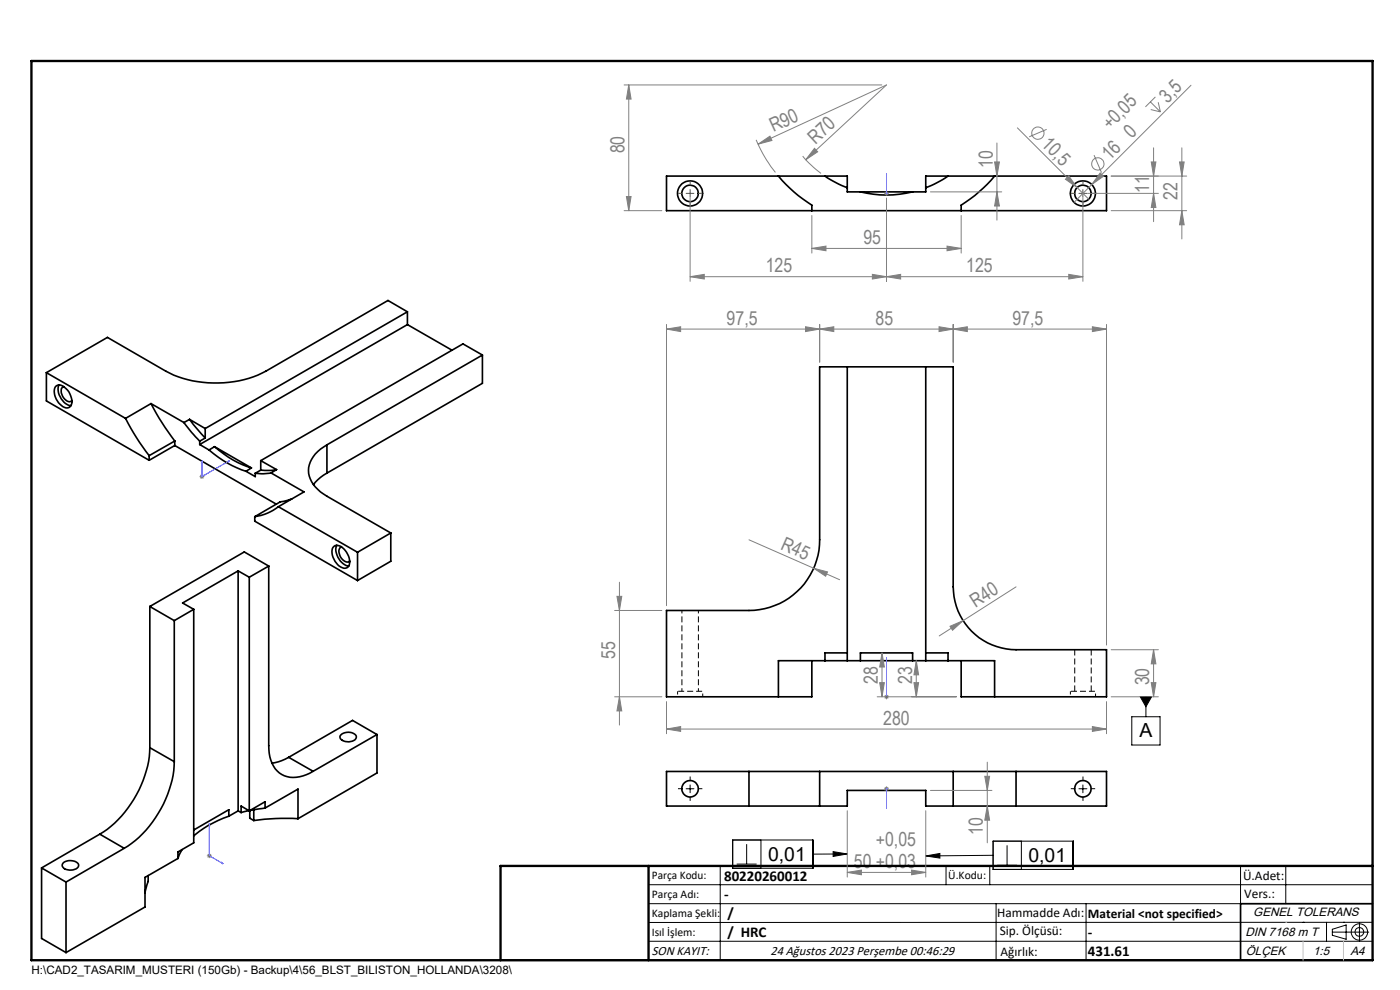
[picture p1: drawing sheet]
<svg xmlns="http://www.w3.org/2000/svg" width="297mm" height="210mm" viewBox="0 0 297 210" stroke-linecap="round" stroke-linejoin="round" font-family="sans-serif">
<path d="M149.1 146.6h-5.4M232.4 146.6h-5.3" fill="none" stroke="#000" stroke-width=".21" stroke-dasharray="1.3 .6" stroke-dashoffset="-.1" stroke-linecap="butt"/>
<path d="M144.7 129.5v17.1M143.7 146.6v1.2M148.2 146.6v-17.1M149.1 147.8v-1.2M227.1 146.6v1.2M232.4 147.8v-1.2" fill="none" stroke="#000" stroke-width=".21" stroke-dasharray="1.3 .6" stroke-dashoffset=".6" stroke-linecap="butt"/>
<path d="M228 137.8v8.8M231.5 146.6v-8.8" fill="none" stroke="#000" stroke-width=".21" stroke-dasharray="1.3 .6" stroke-linecap="butt"/>
<g fill="none" stroke="#000" stroke-width=".35">
<path d="M141.4 37.4h38.3v3.3h16.7v-3.3h38.3v7.3h-93.3zM165.1 37.4a29.8 29.8 0 0 0 7.1 6.1v1.2M175 37.4l2.9 1.6 1.8 .8M201.1 37.4l-2.9 1.6-1.8 .8M211 37.4a31.7 31.7 0 0 1-7.1 6.1v1.2M182.5 40.7a23.2 23.2 0 0 0 11.1 0M9.8 79l16.8 9.8M9.8 79v6l21.8 12.6M86.4 66.1l-4.1-2.4-25.9 15a23.7 23.7 0 0 1-21.2 0l-12.4-7.1-13 7.4M86.4 68.9l-44 25.4M86.4 68.9l9.5 5.4M86.4 66.1l-42.9 24.8"/>
<path d="M86.4 66.1v2.8M102.3 75.3l-4.1-2.4-42.9 24.8M102.3 75.3l-32.9 19.1M102.3 75.3v6l-32.9 19.1M179.7 77.8v62.4M196.4 77.8v62.4M11.9 81.9a1.87 1.87 0 0 1 2.4 .9 2.81 2.81 0 0 1 .5 3.5 1.87 1.87 0 0 1-2.4-.9 2.94 2.94 0 0 1-.5-3.5zM12.5 81.7a3.6 3.6 0 0 0 2.6 4.3M13.5 82a1.34 1.34 0 0 0-.2 2.1 1.35 1.35 0 0 0 1.9 .9M26.6 88.8a48.8 48.8 0 0 0 5 7.9M31.6 96.7v.9M32 85.6a55.3 55.3 0 0 0 5.1 7.9"/>
<path d="M32 85.6l7 4M32 85.6l-5.4 3.2M37.1 93.5v1M37.1 94.5l21.5 12.5M37.1 93.5l-5.5 3.2M37.1 94.5l-5.5 3.1M39 89.6l1.6 2.1 1.8 1.9M40.2 89l3.3 3.9M40.2 89l3.3 1.9M40.2 89l-1.2 .6M42.4 93.6v.7M42.4 94.3l1.9 1.2"/>
<path d="M43.5 92.9l-1.1 .7M43.5 90.9v2M44.3 95.5a22.4 22.4 0 0 0 7.9 4.5M45.5 94.7a21.1 21.1 0 0 0 7.8 4.6M45.5 94.7l-1.2 .8M45.5 94.7l7.8 4.6M52.2 100l2 1.1v-.7M53.3 99.3l-1.1 .7M55.3 97.7l3.4 1.9M55.3 99.7l-1.1 .7M55.3 97.7v2M58.7 99.6l-1.2 .2-2.2-.1"/>
<path d="M58.7 99.6l-1.2 .7M69.4 94.4a6.5 6.5 0 0 0-3.9 6 7 7 0 0 0 3.9 4.9l13.5 7.8M69.4 94.4v6M54 109.6v1l21.8 12.5M57.5 100.3l-1.6 .2-1.7-.1M57.5 100.3l7 4-5.4 3.2M59.1 107.5a10.4 10.4 0 0 1-5.1 2.1M59.1 107.5l16.7 9.6M61.9 105.8l-2.5 .7-5.4 3.1M69.4 100.4l-1.4 .9-1.5 1.5M70.9 115.9a1.84 1.84 0 0 1 2.3 .9 2.86 2.86 0 0 1 .5 3.6 2.09 2.09 0 0 1-2.6-1.3 3 3 0 0 1-.4-3zM71.4 115.7a3.6 3.6 0 0 0 2.6 4.4"/>
<path d="M72.5 116.1a1.1 1.1 0 0 0-.4 1.6 1.9 1.9 0 0 0 1.8 1.5l.3-.2M75.8 117.1v6M82.9 113.1l-7.1 4M82.9 113.1v6l-7.1 4M31.8 128.6l5.2 3M31.8 128.6v30M37 131.6v30M41.1 129.2l-4.1 2.4M41.1 129.2v49.6l-3.4 1.9v1.4M50.5 121.1l-11.8 6.8 2.4 1.3M50.5 121.1l2.4 1.3M50.5 121.1v50.9"/>
<path d="M52.9 122.4v49.6M57 120.1v38.1a6.4 6.4 0 0 0 3.3 6.4 6.9 6.9 0 0 0 6.1-1M57 120.1l-5.2-3-20 11.5M57 120.1l-4.1 2.3M179.7 138.5h-4.7v1.7M196.4 138.5h4.7v1.7M31.8 158.6a23.3 23.3 0 0 1-10.6 18.3M31.8 158.6l5.2 3M72.4 155.8a2.32 2.32 0 0 1 3.2 .3 1.25 1.25 0 0 1-1.6 1.3 1.62 1.62 0 0 1-1.9-1.1zM80 155.8l-13.6 7.8M80 155.8v8.2l-16.8 9.7M80 155.8l-5.2-3-13.6 7.8"/>
<path d="M165.1 147.8h-23.7v-18.3h17.5a15 15 0 0 0 15-15v-36.7h28.3v46.7a13.4 13.4 0 0 0 13.3 13.3h19.2v10h-23.7M172.2 140.2v7.6h-7.1M175 140.2h4.7M175 140.2h-9.9v7.6M179.7 140.2h2.8M182.5 140.2h11.1M182.5 140.2v-1.7h11.1v1.7M193.6 140.2h2.8M196.4 140.2h4.7M201.1 140.2h9.9v7.6M203.9 140.2v7.6h7.1M21.2 176.9l5.2 3"/>
<path d="M21.2 176.9l-12.4 7.2M26.4 179.9l-12.4 7.2M37 161.6a23.3 23.3 0 0 1-10.6 18.3M48.5 173.1a22 22 0 0 0-7.4 4.2M48.5 173.1v-1.3l-7.4 4.3M50.5 172l-2 1.1M50.5 172l.7 .4M52.8 172l-1.6 .4M52.9 172l-1.7-1v1.4M53.8 171.8v2.3M56.2 171.4l-3.2 .5v1.7l.8 .5M56.2 171.4l7-4v6.3"/>
<path d="M56.2 171.4v-1.3l-3.3 1.9M61.2 160.6l-1.4 .8-2.1 .5M61.2 160.6l5.2 3M63.2 173.7a47.9 47.9 0 0 0-9.4 .4M158.9 171h15M158.9 163.6h15M158.9 163.6h-17.5v7.4h17.5M158.9 163.6v7.4M173.9 163.6v7.4M173.9 171h5.8v-3.3h16.7v3.3h5.8M173.9 163.6h28.3M202.2 171h13.3"/>
<path d="M202.2 163.6h13.3M202.2 163.6v7.4M215.5 163.6h19.2v7.4h-19.2M215.5 163.6v7.4M8.8 184.1l5.2 3M8.8 184.1v15l5.2 3M13.4 183a2.42 2.42 0 0 1 3.3 .3v.2a1.6 1.6 0 0 1-2 1.1 1.18 1.18 0 0 1-1.4-1.3zM14 187.1v15M31.4 185.7v1.3l-.6 2.4M37.7 182.1l-6.9 4v6.3l-16.8 9.7M38.6 180.2l-.9 1.9M291.2 191.7h-28v12"/>
<path d="M106.2 203.7h185"/>
<circle cx="146.4" cy="41" r="2.66"/>
<circle cx="146.4" cy="41" r="1.75"/>
<circle cx="229.7" cy="41" r="2.67"/>
<circle cx="229.7" cy="41" r="1.75"/>
<circle cx="146.4" cy="167.3" r="1.75"/>
<circle cx="229.7" cy="167.3" r="1.75"/>
</g>
<g fill="none" stroke="#808080" stroke-width=".21">
<path d="M132.4 18h54.7M133.4 18v26.7M133.4 18l.5 3h-1zM252.7 18.1l-21.1 21M160.4 29.7a28.5 28.5 0 0 0 4.1 6.9M160.8 30.6l27.3-12.6-17.2 15.9M160.8 30.6l2.5-1.7 .5 .9zM170.3 33.1l1.3 1.5 2.6 2.2M172.8 31.5l.7 .7-2.6 1.7zM211 34.4h1l-.5 3zM211.5 30.3v16.4M215.8 27.1l15.2 15.2"/>
<path d="M222 27.4l-3.7 1.6M226 38l.7-.7 1.8 2.5zM231.6 39.1l-3.7 3.8M232.1 32.9l1.6 3.7M233.4 36.7l.7 .7-2.5 1.7zM244.1 21.6l2.1 2.1M244.1 23.2l2.1 .5M244.2 34.4h1l-.5 3zM244.7 31.4v15.6M245.1 20.6l-2.1 2.1M245.7 21.7l.5 2M250.2 34.4h1l-.5 3z"/>
<path d="M250.7 31.4v19.3M251.7 37.4h-16M132.4 44.7h8M132.9 41.7h1l-.5 3zM146.4 58.7l3-.5v1zM146.4 42v17.7M146.4 58.7h83.3M172.2 52.7l3-.5v1zM172.2 45.7v8M172.2 52.7h31.7M185.1 58.2l3 .5-3 .5zM187.6 41h1"/>
<path d="M187.7 40.7l.7 .7M188.1 40.5v1M188.1 58.7l3-.5v1zM188.1 42v17.7M188.4 40.7l-.7 .7M197.4 40.7h15.1M200.9 52.2l3 .5-3 .5zM203.9 45.7v8M211.5 40.7l.5 3h-1zM226.7 58.2l3 .5-3 .5zM229.7 42v17.7M230.7 41h15"/>
<path d="M235.7 44.7h16M244.7 41l.5 3h-1zM250.7 44.7l.5 3h-1zM141.4 69.8l3-.5v1zM141.4 68.8v59.7M141.4 69.8h93.3M170.9 69.3l3 .5-3 .5zM173.9 69.8l3-.5v1zM173.9 68.8v8M199.2 69.3l3 .5-3 .5zM202.2 69.8l3-.5v1zM202.2 68.8v8"/>
<path d="M231.7 69.3l3 .5-3 .5zM234.7 68.8v68M42.3 101.1h1.1M42.5 100.7l.7 .8M42.8 100.6v1M43.2 100.7l-.7 .8M158.9 114.5l19.2 8.5M130.4 129.5h10M130.9 126.5h1l-.5 3zM131.4 123.5v30.3M172.6 120.5l2.9 .8-.3 .9zM187.1 138.5l.5 3h-1z"/>
<path d="M187.1 138.5v9.3M201.5 132.8l2.8-1.2-2.2 2.1zM215.5 124.5l-16.3 10.4M235.7 137.8h10M244.7 137.8l.5 3h-1zM244.7 137.8v10M130.4 147.8h10M131.4 147.8l.5 3h-1zM141.4 154.6l3-.5v1zM141.4 148.8v6.8M141.4 154.6h93.3M186.1 147.8h16.8"/>
<path d="M186.6 144.8h1l-.5 3zM187.7 147.5l.7 .7M188.1 147.3v1M188.4 147.5l-.7 .7M193.9 144.8h1l-.5 3zM194.4 140.2l.5 2.9h-1zM194.4 140.2v7.6M231.7 154.1l3 .5-3 .5zM234.7 148.8v6.8M235.7 147.8h10M244.2 144.8h1l-.5 3zM179.7 172v14"/>
<path d="M187.6 167.3h1M187.7 167l.7 .7M188.1 166.8v1M188.4 167l-.7 .7M196.4 172v14M197.4 167.7h13M208.9 164.7h1l-.5 3zM209.4 161.7v17.1M209.4 171l.5 3h-1zM43.9 181.5h1M44.1 181.2l.7 .7M44.4 181v1"/>
<path d="M44.8 181.2l-.7 .7M179.7 185.1l3-.5v1zM179.7 185.1h16.7M193.4 184.6l3 .5-3 .5z"/>
<circle cx="220.2" cy="28.2" r="1.31"/>
<circle cx="232.9" cy="34.8" r="1.31"/>
</g>
<g fill="none" stroke="#000" stroke-width=".21">
<path d="M240.1 152h6v6h-6zM241.9 147.8h2.4l-1.2 2.1zM243.1 147.8v4.2M145.6 167.3h1.6M146.4 166.5v1.7M155.4 178.2h17v6h-17zM158.4 179.1v4.2M161.4 178.2v6M210.7 178.4h17v6h-17zM213.6 179.3v4.2M216.7 178.4v6M228.9 167.3h1.7"/>
<path d="M229.7 166.5v1.7M137.6 187.7h153.6M137.6 191.7h153.6M137.6 199.7h153.6M152.8 183.7v20M156.3 183.3h4.2M176.7 180.6l3 .5-3 .6zM179.7 181.1l-7.3 .1M196.4 181.6l3-.6v1zM200.7 183.7v4M210 183.7v4M210.7 181.4l-14.3 .2"/>
<path d="M211.3 191.7v12M211.5 183.5h4.3M230.4 191.7v12M263.2 183.7v20M272.8 183.7v8M276.4 195.6h.1M281.4 195.6v4.1M282.6 197.7h7.8M282.6 197.1l3-.9v3l-3-.8zM285 195.6h.1M288.4 195.8v3.8M291.2 195.6l-153.6 .1"/>
<circle cx="288.4" cy="197.7" r="1.74"/>
<circle cx="288.4" cy="197.7" r=".93"/>
</g>
<g fill="none" stroke="#00f" stroke-width=".21">
<path d="M188.1 36.9v.4v-.4M188.1 36.9v4.1M188.1 40.9v.2zM188.1 41h.1M42.8 97.7l.1 .3-.1 .1zM42.8 97.7v3.4l5.9-3.4M48.4 97.8l.3-.1-.3 .3zM188.1 139.5v.4v-.4M188.1 139.5v8.3M188.1 147.7v.2zM188.1 147.8h.1M44.4 174.7l.1 .4-.2-.1z"/>
<path d="M44.4 174.7v6.8l2.9 1.7M188.1 167.3h.1M188.1 171.5v-.4v.4M188.1 167.2v.2zM188.1 167.3v4.2M47.1 183l.2 .2-.2-.1z"/>
</g>
<path d="M144.7 167.3h-.9M146.4 165.6v-.9M146.4 169v.9M148.1 167.3h.9M228.1 167.3h-.9M229.7 165.6v-.9M229.7 169v.9M231.4 167.3h.9" fill="none" stroke="#000" stroke-width=".21" stroke-dasharray="15.2 1.3 1.3 1.3" stroke-linecap="butt"/>
<path d="M146.4 39.3v-.9M229.7 39.3v-.9M144.7 41h-.9M146.4 42.7v.9M148.1 41h.9M228.1 41h-.9M229.7 42.7v.9M231.4 41h.9" fill="none" stroke="#808000" stroke-width=".21" stroke-dasharray="15.2 1.3 1.3 1.3" stroke-linecap="butt"/>
<path d="M145.6 41h1.6M146.4 40.2v1.7M228.9 41h1.7M229.7 40.2v1.7" fill="none" stroke="#808000" stroke-width=".21"/>
<path d="M6.7 12.9h284.5v190.8h-284.5zM137.6 183.7v20M291.2 183.7h-185v20" fill="none" stroke="#000" stroke-width=".5"/>
<path d="M272.8 195.6h.1M276.4 199.7v4M285 199.7v4" fill="none" stroke="#c0c0c0" stroke-width=".21"/>
<path d="M241.9 147.8l1.2 2.1 1.2-2.1zM196.4 181.6l3-.6v1zM176.7 180.6l3 .5-3 .6z" fill="#000"/>
<g fill="#00f">
<path d="M188.1 147.7v.2zM188.1 139.5v.4z"/>
<path d="M188.1 36.9v.4zM188.1 40.9v.2z"/>
<path d="M47.1 183l.2 .2-.2-.1zM44.4 174.7l.1 .4-.2-.1zM42.8 97.7v.4l.1-.1zM48.4 97.8v.2l.3-.3zM188.1 171.1v.4zM188.1 167.2v.2z"/>
</g>
<g fill="#808080">
<path d="M226 38l.7-.7 1.8 2.5z"/>
<path d="M160.8 30.6l2.5-1.7 .5 .9z"/>
<path d="M201.5 132.8l2.8-1.2-2.2 2.1z"/>
<path d="M172.8 31.5l.7 .7-2.6 1.7z"/>
<path d="M233.4 36.7l.7 .7-2.5 1.7z"/>
<path d="M172.6 120.5l2.9 .8-.3 .9z"/>
<path d="M170.9 69.3l3 .5-3 .5zM141.4 69.8l3-.5v1zM193.4 184.6l3 .5-3 .5zM179.7 185.1l3-.5v1z"/>
<path d="M173.9 69.8l3-.5v1zM199.2 69.3l3 .5-3 .5zM202.2 69.8l3-.5v1zM231.7 69.3l3 .5-3 .5zM141.4 154.6l3-.5v1zM231.7 154.1l3 .5-3 .5zM172.2 52.7l3-.5v1zM200.9 52.2l3 .5-3 .5z"/>
<path d="M132.9 41.7h1l-.5 3zM133.4 18l.5 3h-1zM250.7 44.7l.5 3h-1zM250.2 34.4h1l-.5 3z"/>
<path d="M209.4 171l.5 3h-1zM208.9 164.7h1l-.5 3z"/>
<path d="M244.7 41l.5 3h-1zM244.2 34.4h1l-.5 3z"/>
<path d="M211 34.4h1l-.5 3zM211.5 40.7l.5 3h-1z"/>
<path d="M244.7 137.8l.5 3h-1zM244.2 144.8h1l-.5 3zM130.9 126.5h1l-.5 3zM131.4 147.8l.5 3h-1zM194.4 140.2l.5 2.9h-1zM193.9 144.8h1l-.5 3zM187.1 138.5l.5 3h-1zM186.6 144.8h1l-.5 3z"/>
<path d="M146.4 58.7l3-.5v1zM185.1 58.2l3 .5-3 .5zM188.1 58.7l3-.5v1zM226.7 58.2l3 .5-3 .5z"/>
</g>
<g font-size="4.1" fill="#808080">
<text x="247.7" y="22" transform="rotate(-45 247.7 22)">3,5</text>
<text x="164.1" y="28.1" transform="rotate(-25 164.1 28.1)">R90</text>
<text x="235.5" y="27.7" transform="rotate(-45 235.5 27.7)">+0,05</text>
<text x="240.1" y="29.6" transform="rotate(-45 240.1 29.6)">0</text>
<text x="132.5" y="32.6" transform="rotate(-90 132.5 32.6)">80</text>
<text x="173" y="30.7" transform="rotate(-43 173 30.7)">R70</text>
<text x="210.6" y="35.6" transform="rotate(-90 210.6 35.6)">10</text>
<text x="220.7" y="30.7" transform="rotate(45 220.7 30.7)">10,5</text>
<text x="235.4" y="34.2" transform="rotate(-45 235.4 34.2)">16</text>
<text x="243.8" y="41" transform="rotate(-90 243.8 41)">11</text>
<text x="249.8" y="42.4" transform="rotate(-90 249.8 42.4)">22</text>
<text x="183.2" y="51.8">95</text>
<text x="162.4" y="57.8">125</text>
<text x="205" y="57.8">125</text>
<text x="154.1" y="68.9">97,5</text>
<text x="185.7" y="68.9">85</text>
<text x="214.8" y="68.9">97,5</text>
<text x="165.4" y="116.4" transform="rotate(24 165.4 116.4)">R45</text>
<text x="207" y="129" transform="rotate(-33 207 129)">R40</text>
<text x="130.5" y="139.7" transform="rotate(-90 130.5 139.7)">55</text>
<text x="186.2" y="145.1" transform="rotate(-90 186.2 145.1)">28</text>
<text x="193.5" y="145.1" transform="rotate(-90 193.5 145.1)">23</text>
<text x="243.8" y="145.4" transform="rotate(-90 243.8 145.4)">30</text>
<text x="187.4" y="153.7">280</text>
<text x="185.8" y="179.5">+0,05</text>
<text x="208.5" y="177.2" transform="rotate(-90 208.5 177.2)">10</text>
<text x="181.2" y="184.1">50 +0,03</text>
</g>
<g font-size="4.1">
<text x="241.7" y="156.4">A</text>
<text x="162.9" y="182.5">0,01</text>
<text x="218.2" y="182.8">0,01</text>
</g>
<g font-size="3.2">
<text x="153.6" y="190.8">-</text>
<text x="153.6" y="186.8">80220260012</text>
<text x="154.3" y="194.8">/</text>
<text x="154.3" y="198.8">/ HRC</text>
<text x="230.8" y="198.7">-</text>
<text x="230.8" y="202.8">431.61</text>
</g>
<g font-size="2.8">
<text x="263.7" y="186.7">Ü.Adet:</text>
<text x="263.9" y="190.5">Vers.:</text>
<text x="211.5" y="194.5">Hammadde Adı:</text>
<text x="230.8" y="194.7">Material &lt;not specified&gt;</text>
<text x="138.3" y="202.6">SON KAYIT:</text>
<text x="163.4" y="202.6">24 Ağustos 2023 Perşembe 00:46:29</text>
<text x="212.1" y="198.4">Sip. Ölçüsü:</text>
<text x="212.2" y="202.7">Ağırlık:</text>
</g>
<g font-size="2.6">
<text x="265.9" y="194.4">GENEL TOLERANS</text>
<text x="264.2" y="198.5">DIN 7168 m T</text>
<text x="264.3" y="202.6">ÖLÇEK</text>
<text x="278.5" y="202.6">1:5</text>
<text x="286.5" y="202.6">A4</text>
</g>
<g font-size="2.5">
<text x="138.3" y="186.4">Parça Kodu:</text>
<text x="138.3" y="190.5">Parça Adı:</text>
<text x="201.2" y="186.5">Ü.Kodu:</text>
<text x="138.3" y="194.5">Kaplama Şekli:</text>
<text x="138.3" y="198.6">Isıl İşlem:</text>
<text x="6.7" y="206.7">H:\CAD2_TASARIM_MUSTERI (150Gb) - Backup\4\56_BLST_BILISTON_HOLLANDA\3208\</text>
</g>
</svg>
